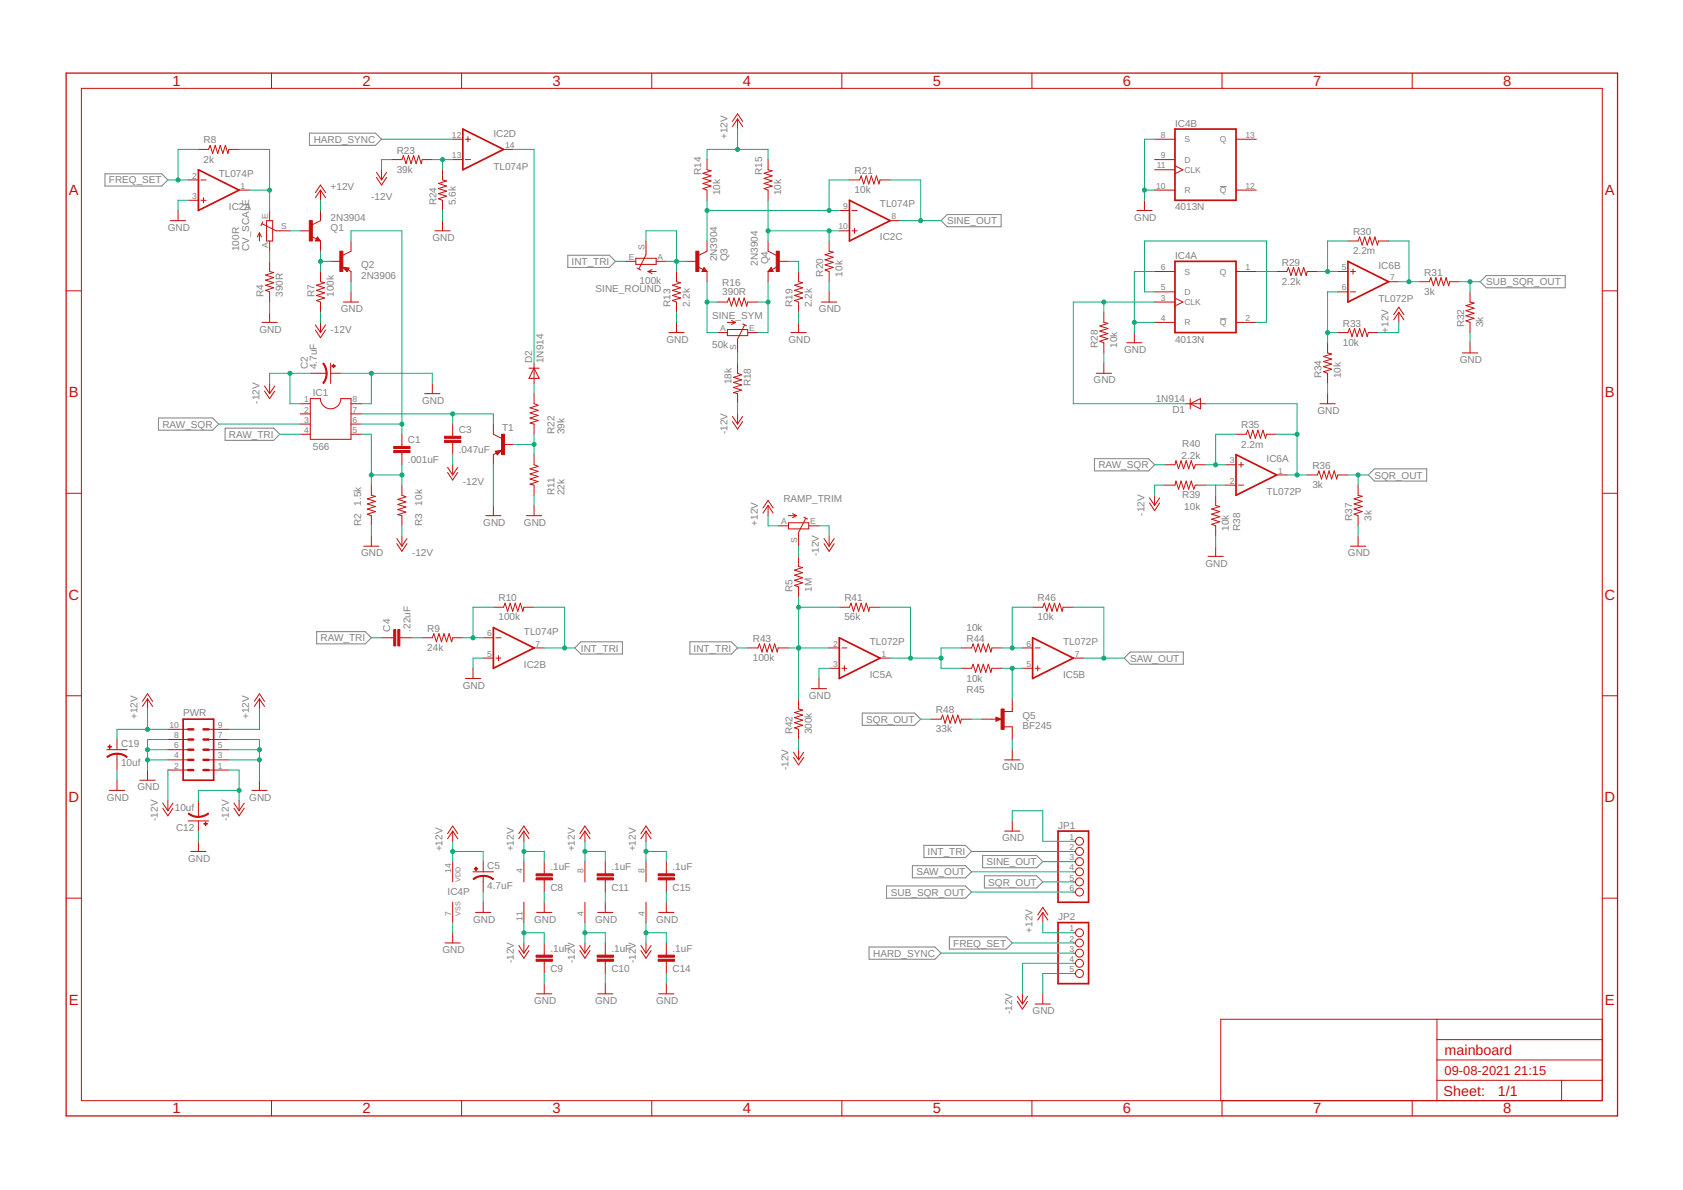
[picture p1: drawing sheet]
<svg xmlns="http://www.w3.org/2000/svg" width="420mm" height="297mm" viewBox="0 0 420 297" stroke-linecap="round" stroke-linejoin="round" font-family="sans-serif">
<g fill="none" stroke="#808080" stroke-width=".25">
<path d="M77.3 33.2h16.4l1.5 1.6-1.5 1.5h-16.4zM26.2 43.4h14.2l1.5 1.5-1.5 1.5h-14.2zM234.9 55.1l1.6-1.5h13.4v3h-13.4zM304.6 46.6h1.6M141.8 63.7h10.3l1.5 1.5-1.5 1.6h-10.3zM304.6 79.6h1.6M371.1 68.8h19.7v3h-19.7l-1.6-1.5zM39.6 104.3h13.5l1.5 1.6-1.5 1.5h-13.5zM56.2 106.9h12.1l1.5 1.5-1.5 1.5h-12.1zM273.2 114.5h13.5l1.5 1.5-1.5 1.5h-13.5zM341.6 118.6l1.5-1.6h13.1v3.1h-13.1zM79.1 157.7h12.1l1.5 1.5-1.5 1.5h-12.1z"/>
<path d="M145 160.2h10.4v3.1h-10.4l-1.5-1.6zM172.2 160.2h10.4l1.5 1.5-1.5 1.6h-10.4zM215.3 178h13l1.5 1.5-1.5 1.5h-13zM280.6 164.3l1.6-1.5h13.2v3h-13.2zM227.8 216.1h13.2l1.5 1.5-1.5 1.5h-13.2zM230.7 211h10.3l1.5 1.5-1.5 1.6h-10.3zM245.3 213.6h13.5l1.5 1.5-1.5 1.5h-13.5zM245.7 218.6h13.1l1.5 1.5-1.5 1.6h-13.1zM217 236.4h16.4l1.5 1.5-1.5 1.5h-16.4zM221.3 221.1h19.7l1.5 1.6-1.5 1.5h-19.7zM237 233.8h14.2l1.5 1.6-1.5 1.5h-14.2z"/>
</g>
<g fill="none" stroke="#c90d0c" stroke-width=".25">
<path d="M67.8 18.2v3.9M115.2 18.2v3.9M162.7 18.2v3.9M210.2 18.2v3.9M257.6 18.2v3.9M305.1 18.2v3.9M352.6 18.2v3.9M20.3 22.1h379.7v252.6h-379.7zM49.5 37.3h2.6l.4-1 .6 2 .6-2 .7 2 .6-2 .6 2 .7-2 .6 2 .2-1h2.6M97.8 39.8h2.5l.4-1 .6 2.1 .7-2.1 .6 2.1 .7-2.1 .6 2.1 .6-2.1 .7 2.1 .2-1.1h2.5M113 34.8h2.5M113 39.8h2.5"/>
<path d="M116.2 34.8h1.3M116.2 39.8h1.3M116.8 34.1v1.3M125.7 37.3h2.5M176.5 39.8v2.6l1 .2-2 .7 2 .6-2 .6 2 .7-2 .6 2 .6-2 .7 1 .4v2.5M182.9 30.3l1.2-1.9 1.3 1.9M184.1 29.7v2.5M184.1 29.7l1.3 1.9M184.1 29.7l-1.2 1.9M191.7 39.8v2.6l1.1 .2-2.1 .7 2.1 .6-2.1 .6 2.1 .7-2.1 .6 2.1 .6-2.1 .7 1 .4v2.5M288.2 34.8h5.1M288.2 39.8h5.1"/>
<path d="M308.6 34.8h5M42.5 55.1h3.9M44.4 52.5v2.6M47 50h2.5M47 44.9h2.5M50.2 50h1.2M50.2 44.9h1.2M50.8 49.4v1.2M59.7 47.5h2.5M64.8 58.1v2.1M64.8 58.1l-.5 1M64.8 58.1l.5 1"/>
<path d="M65.4 55.9l3.6 1.7h3.4M65.6 55.4l-.4 .9M66.5 55.1h1.6v5.1h-1.6zM67.3 52.5v2.6M74.9 57.6h2.6M77.8 59l1.2 .6M78.7 48.1l1.3-1.9 1.3 1.9M79.2 59.1l.8 1.1h-1.3zM79.2 59.6l.2 .3h-.4l.2-.5 .6 .6h-.8M80 52.5v2.6l-2 1M80 47.5v2.5M80 47.5l1.3 1.9"/>
<path d="M80 47.5l-1.3 1.9M94 43l1.2 1.9M94 44.3l1.2 1.9 1.3-1.9M95.2 42.4v2.5M96.5 43l-1.3 1.9M108.6 57.6h3.8M110.5 42.4v2.5l1 .3-2 .6 2 .6-2 .7 2 .6-2 .6 2 .7-2 .6 1 .4v2.5M110.5 55.1v2.5M209.5 57.6h2.6M209.5 52.5h2.6M212.1 44.9h2.5l.4-1 .6 2 .7-2 .6 2 .6-2 .7 2 .6-2 .6 2 .3-1h2.5M212.7 57.6h1.3"/>
<path d="M212.7 52.5h1.3M213.3 57v1.3M222.2 55.1h2.6M283.8 52.5h3.8M285.7 50v2.5M288.2 47.5h5.1M288.2 42.4h5.1M293.3 41.4l2 1-2 1M308.6 47.5h5M16.5 72.6h3.8M67.3 60.2v2.5M67.3 65.2v2.6l1 .2-2 .7 2 .6-2 .6 2 .7-2 .6 2 .6-2 .7 1 .4v2.5"/>
<path d="M67.3 77.9v2.6M80 60.2v2.5M80 67.8v2.5l1 .3-2 .6 2 .6-2 .7 2 .6-2 .6 2 .7-2 .6 1 .4v2.5M82.5 65.2h2.6M85.6 66.7l1.6 .2-.5 .9zM85.7 75.4h3.8M86.9 67.4l.7 .4v2.5M87 67l-.4 .6-.7-.7 1 .1-.3 .4-.4-.3h.4M87.6 60.2v2.5l-2 1M87.6 72.9v2.5M156.2 65.2h2.5M158.7 64.5h5.1v1.5h-5.1z"/>
<path d="M159 66.9l1 .5M161.3 60.2v3.4l-1.8 3.5M161.8 67.8h2M161.8 67.8l1 .5M162.8 67.3l-1 .5M163.8 65.2h2.5M168.9 67.8v2.5l1 .3-2 .6 2 .6-2 .7 2 .6-2 .6 2 .7-2 .6 1 .4v2.5M171.4 65.2h2.6M174.3 66.7l1.2 .6M175.7 66.8l.8 1h-1.3zM175.7 67.3l.2 .2h-.4l.2-.5 .6 .6h-.8M176.5 60.2v2.5l-2 1"/>
<path d="M176.5 67.8v2.5M179 75.4h2.6l.4-1 .6 2 .6-2 .7 2 .6-2 .6 2 .7-2 .6 2 .3-1h2.5M182.6 80l1 .5M191.7 60.2v2.5l2.1 1M191.7 67.8v2.5M192.5 66.8l.5 1h-1.3zM192.5 67.3l-.1 .2h.4l-.3-.5-.5 .6h.8M194 66.7l-1.3 .6M194.3 65.2h2.5M199.4 67.8v2.5l1 .3-2 .6 2 .6-2 .7 2 .6-2 .6 2 .7-2 .6 1 .4v2.5M205.1 75.4h3.8M207 60.2v2.5l1 .2-2 .7 2 .6-2 .7 2 .6-2 .6 2 .7-2 .6 1 .4v2.5"/>
<path d="M207 72.9v2.5M275.6 77.9v2.6l1 .2-2 .7 2 .6-2 .6 2 .7-2 .6 2 .6-2 .7 1 .4v2.5M288.2 75.4h5.1M288.2 67.8h5.1M288.2 72.9h5.1M293.3 74.4l2 1-2 1M308.6 67.8h5M318.7 67.8h2.6l.3-1 .7 2 .6-2 .7 2 .6-2 .6 2 .7-2 .6 2 .2-1h2.6M334 67.8h2.5M334 72.9h2.5M336.5 60.2h2.5l.4-1.1 .7 2.1 .6-2.1 .6 2.1 .7-2.1 .6 2.1 .6-2.1 .7 2.1 .2-1h2.6M337.1 67.8h1.3"/>
<path d="M337.1 72.9h1.3M337.8 67.1v1.3M346.7 70.3h2.5M347.9 78.6l1.3-1.9 1.3 1.9M349.2 77.9l1.3 1.9M349.2 77.9l-1.3 1.9M349.2 77.9v2.6M354.3 70.3h2.5l.4-1 .6 2 .7-2 .6 2 .6-2 .7 2 .6-2 .7 2 .2-1h2.5M367 72.9v2.5l1 .2-2 .7 2 .6-2 .7 2 .6-2 .6 2 .7-2 .6 1 .4v2.5M400 72.6h3.8M65.4 80.5h3.8M66 96.4l1.3 1.9"/>
<path d="M66 97.6l1.3 1.9 1.3-1.9M67.3 95.7v2.6M68.6 96.4l-1.3 1.9M77.5 99.5h2.5a2.54 2.54 0 0 0 2.5 2.5 2.54 2.54 0 0 0 2.6-2.5h2.5v10.2h-10.1zM77.5 93.2h4M78.7 81.1l1.3 1.9M78.7 82.4l1.3 1.9 1.3-1.9M80 80.5v2.5M81.3 81.1l-1.3 1.9M82.5 90.6v5.1M82.5 93.2h2.6M106 98.3h3.8"/>
<path d="M107.9 95.7v2.6M132.1 91.9h2.5M133.3 90.6v5.1M133.3 98.3v2.5l1 .4-2 .6 2 .6-2 .7 2 .6-2 .6 2 .7-2 .6 1 .3v2.5M133.3 91.9l1.3 2.5h-2.5zM167 83h3.8M168.9 80.5v2.5M179 83h2.6M181.6 80.5h2M181.6 82.3h5.1v1.5h-5.1zM183.6 80.5l-1 .5M184.1 90.6v2.6l1 .4-2 .6 2 .6-2 .7 2 .6-2 .6 2 .7-2 .6 1 .3v2.5"/>
<path d="M185.4 80.9l1 .4M185.9 81.1l-1.8 3.6v3.4M186.7 83h2.5M197.5 83h3.8M199.4 80.5v2.5M273.7 93.2h3.8M275.6 90.6v2.6M281.3 85.6h3.8M283.2 83v2.6M288.2 80.5h5.1M297.1 99.5v2.5M308.6 80.5h5"/>
<path d="M331.4 85.6v2.5l1 .2-2 .7 2 .6-2 .7 2 .6-2 .6 2 .7-2 .6 1 .4v2.5M331.4 98.3v2.5M334 83h2.5l.4-1 .6 2 .7-2 .6 2 .6-2 .7 2 .6-2 .6 2 .3-1h2.5M365.1 88.1h3.8M367 85.6v2.5M74.9 100.8h2.6M74.9 103.3h2.6M74.9 105.9h2.6M74.9 108.4h2.6M87.6 100.8h2.6M87.6 103.3h2.6M87.6 105.9h2.6"/>
<path d="M87.6 108.4h2.6M100.3 108.4v3M100.3 113v3M111.7 116.6l1.3 2M111.7 117.9l1.3 1.9 1.3-1.9M113 105.9v3M113 110.4v3.1M113 116v2.6M114.3 116.6l-1.3 2M123.2 105.9v2.5l2 1M123.6 112.6l1.6-.2-1.1 1.1zM123.8 112.7l.4 .6 .7-.7-1 .1 .3 .4 .4-.3h-.4"/>
<path d="M123.9 113.1l-.7 .4v2.5M125.7 110.9h2.5M133.3 113.5v2.5l1 .4-2 .6 2 .7-2 .6 2 .6-2 .7 2 .6-2 .6 1 .3v2.5M182.9 103.9l1.2 2M182.9 105.2l1.2 1.9 1.3-1.9M184.1 103.3v2.6M185.4 103.9l-1.3 2M290.8 116h2.5l.3-1 .6 2 .7-2 .6 2 .6-2 .7 2 .6-2 .6 2 .4-1h2.5M295.9 100.8h5M297.1 100.8l2.6-1.3v2.5zM306 116h2.6M308.6 108.4h2.5l.4-1 .6 2 .7-2 .6 2 .6-2 .7 2 .6-2 .6 2 .3-1h2.5"/>
<path d="M309.2 116h1.3M309.8 115.4v1.2M318.7 118.6h2.6M326.3 118.6h2.6l.4-1.1 .6 2.1 .6-2.1 .7 2.1 .6-2.1 .6 2.1 .7-2.1 .6 2.1 .3-1h2.5M329.5 100.8h3.8M16.5 123.1h3.8M90.8 136.3h3.8M92.7 121.1v2.5l1 .3-2 .6 2 .7-2 .6 2 .6-2 .7 2 .6-2 .6 1 .4v2.6M92.7 133.8v2.5M99.1 134.4l1.2 1.9M99.1 135.7l1.2 1.9 1.3-1.9M100.3 121.1v2.5l1 .4-2 .7 2 .6-2 .6 2 .7-2 .6 2 .6-2 .7 1 .2v2.6"/>
<path d="M100.3 133.8v2.5M101.6 134.4l-1.3 1.9M121.3 128.7h3.8M123.2 126.2v2.5M131.4 128.7h3.8M133.3 126.2v2.5M190.5 126.8l1.2-1.9 1.3 1.9M191.7 126.2v2.5M191.7 126.2l1.3 1.9M191.7 126.2l-1.2 1.9M194.3 131.3h2.5M196.8 130.5h5.1v1.5h-5.1z"/>
<path d="M196.8 128.7h2.1M197.8 128.2l1.1 .5M198.9 128.7l-1.1 .5M199.4 138.9v2.5l1 .3-2 .6 2 .6-2 .7 2 .6-2 .6 2 .7-2 .6 1 .4v2.5M200.7 129.1l.9 .5M201.1 129.4l-1.7 3.5v3.4M201.9 131.3h2.5M205.7 134.4l1.3 1.9M205.7 135.7l1.3 1.9 1.3-1.9M207 133.8v2.5M208.3 134.4l-1.3 1.9M287 124.3l1.2 1.9"/>
<path d="M287 125.5l1.2 1.9 1.3-1.9M288.2 123.6v2.6M289.5 124.3l-1.3 1.9M290.8 121.1h2.5l.3-1 .6 2 .7-2 .6 2 .6-2 .7 2 .6-2 .6 2 .4-1h2.5M301.6 138.9h3.8M303.5 123.6v2.6l1 .2-2 .7 2 .6-2 .6 2 .7-2 .6 2 .6-2 .7 1 .4v2.5M303.5 136.3v2.6M306 121.1h2.6M309.2 121.1h1.3M337.1 136.3h3.9M339 121.1v2.5l1.1 .3-2.1 .6 2.1 .7-2.1 .6 2.1 .6-2.1 .7 2.1 .6-2.1 .6 1 .4v2.6M339 133.8v2.5"/>
<path d="M400 123.1h3.8M95.2 159.2h3.1M99.8 159.2h3.1M105.4 159.2h2.5l.4-1 .6 2 .7-2 .6 2 .6-2 .7 2 .6-2 .7 2 .2-1h2.5M120.6 159.2h2.6M123.2 151.6h2.5l.4-1 .6 2 .7-2 .6 2 .6-2 .7 2 .6-2 .6 2 .3-1h2.5M123.8 159.2h1.3M209.5 151.6h2.6l.3-1 .7 2 .6-2 .7 2 .6-2 .6 2 .7-2 .6 2 .2-1h2.6M257.8 151.6h2.5l.4-1 .6 2 .7-2 .6 2 .6-2 .7 2 .6-2 .7 2 .2-1h2.5M16.5 173.7h3.8M35.6 175.1l1.2-1.9 1.3 1.9M36.8 174.4l1.3 1.9"/>
<path d="M36.8 174.4l-1.2 1.9M36.8 174.4v2.6M63.5 175.1l1.3-1.9 1.2 1.9M64.8 174.4v2.6M64.8 174.4l1.2 1.9M64.8 174.4l-1.3 1.9M116.2 169.4h3.8M118.1 166.8v2.6M120.6 164.3h2.6M123.8 164.3h1.3M124.4 163.6v1.3M133.3 161.7h2.6"/>
<path d="M186.7 161.7h2.5l.4-1 .6 2.1 .7-2.1 .6 2.1 .6-2.1 .7 2.1 .6-2.1 .6 2.1 .3-1.1h2.5M199.4 174.4v2.6l1 .2-2 .7 2 .6-2 .6 2 .7-2 .6 2 .6-2 .7 1 .4v2.5M202.5 171.9h3.9M204.4 169.4v2.5M207 161.7h2.5M207 166.8h2.5M210.2 161.7h1.2M210.2 166.8h1.2M210.8 166.2v1.2M219.7 164.3h2.5M232.4 179.5h2.5l.4-1 .6 2 .7-2 .6 2 .6-2 .7 2 .6-2 .7 2 .2-1h2.5M240 161.7h2.5l.4-1 .7 2.1 .6-2.1 .6 2.1 .7-2.1 .6 2.1 .6-2.1 .7 2.1 .2-1.1h2.6"/>
<path d="M240 166.8h2.5l.4-1 .7 2 .6-2 .6 2 .7-2 .6 2 .6-2 .7 2 .2-1h2.6M245.1 179.5h4.8M248.6 179l1.3 .5-1.3 .5zM252.7 174.4v3.2h-2M255.2 161.7h2.6M255.2 166.8h2.6M258.4 161.7h1.3M258.4 166.8h1.3M259.1 166.2v1.2M267.9 164.3h2.6M400 173.7h3.8M26.7 187.1h5"/>
<path d="M27.3 197.3h3.8M29.2 184.6v2.5M29.2 188.2v4M29.2 194.8v2.5M34.9 194.8h3.8M36.8 192.2v2.6M41.9 189.7h5.1M41.9 192.2h5.1M41.9 187.1h5.1M41.9 184.6h5.1M41.9 182.1h5.1M41.9 199.8v2.6"/>
<path d="M49.5 199.8v4.1M52.1 189.7h5M52.1 192.2h5M52.1 187.1h5M52.1 184.6h5M52.1 182.1h5M59.7 199.8v2.6M62.9 197.3h3.8M64.8 194.8v2.5M198.1 187.8l1.3 1.9M198.1 189l1.3 1.9 1.2-1.9M199.4 187.1v2.6"/>
<path d="M200.6 187.8l-1.2 1.9M250.7 181.4h2v3.2M250.8 189.7h3.8M252.7 187.1v2.6M40.6 200.5l1.3 1.9M40.6 201.7l1.3 1.9 1.3-1.9M43.2 200.5l-1.3 1.9M47 204.9h5.1M47.6 212.5h3.8M49.5 204.9v2.6M49.5 210v2.5M58.4 200.5l1.3 1.9"/>
<path d="M58.4 201.7l1.3 1.9 1.3-1.9M61 200.5l-1.3 1.9M111.7 208.1l1.3-1.9 1.3 1.9M113 207.5v2.5M113 215.1v5M113 207.5l1.3 1.9M113 207.5l-1.3 1.9M118.1 217.6h5.1M120.6 215.1v2.5M120.6 218.6v4.1M129.5 208.1l1.3-1.9 1.3 1.9M130.8 207.5v2.5"/>
<path d="M130.8 215.1v5M130.8 207.5l1.3 1.9M130.8 207.5l-1.3 1.9M135.9 215.1v3M135.9 219.6v3.1M144.8 208.1l1.2-1.9 1.3 1.9M146 207.5v2.5M146 215.1v5M146 207.5l1.3 1.9M146 207.5l-1.2 1.9M151.1 215.1v3M151.1 219.6v3.1"/>
<path d="M160 208.1l1.3-1.9 1.2 1.9M161.3 207.5v2.5M161.3 215.1v5M161.3 207.5l1.2 1.9M161.3 207.5l-1.3 1.9M166.3 215.1v3M166.3 219.6v3.1M250.8 207.5h3.8M252.7 204.9v2.6M267.9 217.6h.6M267.9 210h.6M267.9 212.5h.6"/>
<path d="M267.9 215.1h.6M16.5 224.2h3.8M111.1 235.4h3.8M113 225.2v5.1M113 232.8v2.6M118.7 227.8h3.8M120.6 225.2v2.6M129.5 236l1.3 1.9M129.5 237.3l1.3 1.9 1.3-1.9M130.8 225.2v5.1M130.8 235.4v2.5M132.1 236l-1.3 1.9"/>
<path d="M134 227.8h3.8M135.9 225.2v2.6M135.9 235.4v3M135.9 239.9v3.1M144.8 236l1.2 1.9M144.8 237.3l1.2 1.9 1.3-1.9M146 225.2v5.1M146 235.4v2.5M147.3 236l-1.3 1.9M149.2 227.8h3.8M151.1 225.2v2.6M151.1 235.4v3"/>
<path d="M151.1 239.9v3.1M160 236l1.3 1.9M160 237.3l1.3 1.9 1.2-1.9M161.3 225.2v5.1M161.3 235.4v2.5M162.5 236l-1.2 1.9M164.4 227.8h3.9M166.3 225.2v2.6M166.3 235.4v3M166.3 239.9v3.1M259.1 228.4l1.2-1.9 1.3 1.9M260.3 227.8v2.5"/>
<path d="M260.3 227.8l1.3 1.9M260.3 227.8l-1.2 1.9M267.9 235.4h.6M267.9 220.1h.6M267.9 222.7h.6M267.9 232.8h.6M267.9 237.9h.6M400 224.2h3.8M134 248.1h3.8M135.9 245.5v2.6M149.2 248.1h3.8M151.1 245.5v2.6"/>
<path d="M164.4 248.1h3.9M166.3 245.5v2.6M254 248.7l1.2 1.9M254 250l1.2 1.9 1.3-1.9M255.2 248.1v2.5M256.5 248.7l-1.3 1.9M258.4 250.6h3.8M260.3 248.1v2.5M267.9 240.5h.6M267.9 243h.6M358.7 254.4v20.3M358.7 259.5h41.3"/>
<path d="M400 254.4h-95.2v20.3M67.8 274.7v3.9M115.2 274.7v3.9M162.7 274.7v3.9M210.2 274.7v3.9M257.6 274.7v3.9M305.1 274.7v3.9M352.6 274.7v3.9M358.7 269.7h41.3M358.7 264.6h41.3M389.8 269.7v5"/>
<circle cx="269.5" cy="217.6" r=".99"/>
<circle cx="269.5" cy="210" r=".99"/>
<circle cx="269.5" cy="212.5" r=".99"/>
<circle cx="269.5" cy="215.1" r=".99"/>
<circle cx="269.5" cy="220.1" r=".99"/>
<circle cx="269.5" cy="232.8" r=".99"/>
<circle cx="269.5" cy="237.9" r=".99"/>
<circle cx="269.5" cy="222.7" r=".99"/>
<circle cx="269.5" cy="235.4" r=".99"/>
<circle cx="269.5" cy="240.5" r=".99"/>
<circle cx="269.5" cy="243" r=".99"/>
</g>
<path d="M16.5 18.2h387.3v260.4h-387.3zM249.4 179.5l-.6 .3v-.5l.7 .2" fill="none" stroke="#c90d0c" stroke-width=".32"/>
<g fill="#c90d0c" stroke="#c90d0c" stroke-width=".25">
<path d="M81.4 93.2h.3l-.1 .8-.8 1.7-.2-.1 .7-1.4z" fill-rule="evenodd"/>
<path d="M80.6 90.8l.2-.2 .4 .7 .5 1.9h-.3l-.3-1.5z" fill-rule="evenodd"/>
<path d="M120.6 218.5l1.4 .2 1.2 .7-.2 .2-1.3-.7-1.1-.2z" fill-rule="evenodd"/>
<path d="M118.1 219.4l1.2-.7 1.3-.2v.3l-1 .1-1.3 .7z" fill-rule="evenodd"/>
<path d="M47.1 202.9l1.4 .7 1 .2v.2l-1.9-.4-.6-.4z" fill-rule="evenodd"/>
<path d="M49.5 203.8l1.5-.3 .9-.6 .2 .3-1.2 .6-1.4 .2z" fill-rule="evenodd"/>
<path d="M29.2 188l1.4 .2 1.2 .7-.2 .2-.9-.5-1.5-.3z" fill-rule="evenodd"/>
<path d="M26.7 188.9l1.2-.7 1.3-.2v.3l-1 .1-1.4 .7z" fill-rule="evenodd"/>
</g>
<g fill="#c90d0c" stroke="#c90d0c" stroke-width=".25">
<path d="M83.2 90.9h.1v.9h-.1z"/>
<path d="M82.8 91.3h.9v.1h-.9z"/>
<path d="M111 109.9h4v.5h-4z"/>
<path d="M111 108.9h4v.5h-4z"/>
<path d="M98.3 112.5h4.1v.5h-4.1z"/>
<path d="M98.3 111.4h4.1v.6h-4.1z"/>
<path d="M77.2 55.1h.8v5.1h-.8z"/>
<path d="M84.8 62.7h.8v5.1h-.8z"/>
<path d="M99.3 157.2h.5v4h-.5z"/>
<path d="M98.3 157.2h.5v4h-.5z"/>
<path d="M173.7 62.7h.8v5.1h-.8z"/>
<path d="M193.8 62.7h.7v5.1h-.7z"/>
<path d="M133.8 218.1h4.1v.5h-4.1z"/>
<path d="M133.8 219.1h4.1v.5h-4.1z"/>
<path d="M133.8 238.4h4.1v.5h-4.1z"/>
<path d="M133.8 239.4h4.1v.5h-4.1z"/>
<path d="M164.3 238.4h4.1v.5h-4.1z"/>
<path d="M164.3 239.4h4.1v.5h-4.1z"/>
<path d="M164.3 218.1h4.1v.5h-4.1z"/>
<path d="M164.3 219.1h4.1v.5h-4.1z"/>
<path d="M118.4 216.8h.9v.1h-.9z"/>
<path d="M118.8 216.4h.1v.9h-.1z"/>
<path d="M249.9 177h.8v5.1h-.8z"/>
<path d="M125.2 108.4h.8v5.1h-.8z"/>
<path d="M149.1 238.4h4v.5h-4z"/>
<path d="M149.1 239.4h4v.5h-4z"/>
<path d="M149.1 218.1h4v.5h-4z"/>
<path d="M149.1 219.1h4v.5h-4z"/>
<path d="M50.9 205.6h.9v.1h-.9z"/>
<path d="M51.3 205.2h.1v.9h-.1z"/>
<path d="M26.9 186.3h.9v.2h-.9z"/>
<path d="M27.3 185.9h.2v.9h-.2z"/>
</g>
<g fill="none" stroke="#c90d0c" stroke-width=".42">
<path d="M115.5 32.2l10.2 5.1-10.2 5.1zM293.3 32.2h15.3v17.8h-15.3zM49.5 42.4l10.2 5.1-10.2 5zM212.1 50l10.1 5.1-10.1 5.1zM293.3 65.2h15.3v17.8h-15.3zM336.5 65.2l10.2 5.1-10.2 5.1zM308.6 113.5l10.1 5.1-10.1 5zM123.2 156.7l10.1 5-10.1 5.1zM209.5 159.2l10.2 5.1-10.2 5.1zM257.8 159.2l10.1 5.1-10.1 5.1zM45.7 179.5h7.6v15.3h-7.6zM264.1 207.5h7.7v17.7h-7.7z"/>
<path d="M264.1 230.3h7.7v15.2h-7.7z"/>
</g>
<path d="M47 182.1h1.3M47 184.6h1.3M47 187.1h1.3M47 189.7h1.3M47 192.2h1.3M50.8 182.1h1.3M50.8 184.6h1.3M50.8 187.1h1.3M50.8 189.7h1.3M50.8 192.2h1.3" fill="none" stroke="#c90d0c" stroke-width=".61"/>
<g fill="none" stroke="#0dab76" stroke-width=".25">
<path d="M49.5 37.3h-5.1v7.6M59.7 37.3h7.6v15.2M95.2 34.8h17.8M97.8 39.8h-2.6v2.6M107.9 39.8h5.1M110.5 39.8v2.6M128.2 37.3h5.1v53.3M176.5 39.8v-2.5h15.2v2.5M184.1 32.2v5.1M288.2 34.8h-2.5v15.2M41.9 44.9h5.1M47 50h-2.6v2.5"/>
<path d="M62.2 47.5h5.1M72.4 57.6h2.5M80 50v2.5M110.5 52.5v2.6M176.5 50v10.2M176.5 52.5h33M191.7 57.6h17.8M191.7 50v10.2M207 57.6v2.6M212.1 44.9h-5.1v7.6M222.2 44.9h7.6v10.2M224.8 55.1h10.1"/>
<path d="M285.7 47.5h2.5M67.3 62.7v2.5M67.3 75.4v2.5M80 62.7v5.1M80 77.9v2.6M80 65.2h2.5M87.6 60.2v-2.6h12.7v50.8M87.6 70.3v2.6M153.6 65.2h2.6M161.3 60.2v-2.6h7.6v10.2M166.3 65.2h5.1M168.9 77.9v2.6"/>
<path d="M176.5 70.3v12.7h2.5M176.5 75.4h2.5M189.2 75.4h2.5M191.7 70.3v12.7h-2.5M196.8 65.2h2.6v2.6M199.4 77.9v2.6M207 70.3v2.6M275.6 75.4v2.5M288.2 75.4h-20.3v25.4h28M288.2 72.9h-2.5v-12.7h30.5v20.3h-2.6M288.2 67.8h-5v15.2M313.6 67.8h5.1"/>
<path d="M328.9 67.8h5.1M334 72.9h-2.6v12.7M336.5 60.2h-5.1v7.6M346.7 60.2h5v10.1M349.2 70.3h5.1M364.4 70.3h5.1M367 70.3v2.6M72.4 93.2v7.6h2.5M77.5 93.2h-10.2v2.5M85.1 93.2h22.8v2.5M92.7 93.2v7.6h-2.5M133.3 95.7v2.6"/>
<path d="M184.1 88.1v2.5M275.6 88.1v2.5M283.2 80.5h5M331.4 95.7v2.6M331.4 83h2.6M349.2 80.5v2.5h-5.1M367 83v2.6M54.6 105.9h20.3M69.8 108.4h5.1M90.2 108.4h2.5v12.7M90.2 103.3h33v2.6M90.2 105.9h10.1"/>
<path d="M92.7 118.6h7.6M100.3 116v5.1M113 103.3v2.6M113 113.5v2.5M123.2 116v10.2M128.2 110.9h5.1M133.3 108.4v5.1M184.1 100.8v2.5M288.2 116h2.6M300.9 100.8h22.9v17.8M300.9 116h5.1M308.6 108.4h-5.1v7.6"/>
<path d="M318.7 108.4h5.1M321.3 118.6h5M336.5 118.6h5.1M339 118.6v2.5M92.7 131.3v2.5M100.3 131.3v2.5M133.3 123.6v2.6M191.7 128.7v2.6h2.6M199.4 136.3v2.6M204.4 131.3h2.6v2.5M290.8 121.1h-2.6v2.5M300.9 121.1h5.1"/>
<path d="M303.5 121.1v2.5M303.5 133.8v2.5M339 131.3v2.5M92.7 159.2h2.5M102.9 159.2h2.5M115.5 159.2h5.1M123.2 151.6h-5.1v7.6M133.3 151.6h7.6v10.1M199.4 149v25.4M199.4 151.6h10.1M219.7 151.6h7.6v12.7M257.8 151.6h-5.1v10.1"/>
<path d="M267.9 151.6h7.7v12.7M36.8 177v5.1M64.8 177v5.1h-7.7M120.6 164.3h-2.5v2.5M135.9 161.7h7.6M184.1 161.7h2.6M196.8 161.7h10.2M207 166.8h-2.6v2.6M222.2 164.3h12.7M229.8 179.5h2.6M240 161.7h-5.1v5.1h5.1M242.5 179.5h2.6"/>
<path d="M250.2 166.8h5M250.2 161.7h5M252.7 166.8v7.6M270.5 164.3h10.1M29.2 192.2v2.6M36.8 187.1h5.1M36.8 189.7h5.1M41.9 184.6h-5.1v7.6M41.9 182.1h-12.7v2.5M41.9 192.2v7.6M57.1 184.6h7.7v10.2M57.1 187.1h7.7"/>
<path d="M57.1 189.7h7.7M57.1 192.2h2.6v7.6M59.7 197.3h-10.2v2.5M199.4 184.6v2.5M252.7 184.6v2.5M49.5 207.5v2.5M113 210v5.1M113 212.5h7.6v2.6M130.8 212.5h5.1v2.6M130.8 210v5.1M146 212.5h5.1v2.6M146 210v5.1"/>
<path d="M161.3 212.5h5v2.6M161.3 210v5.1M242.5 212.5h25.4M242.5 217.6h25.4M252.7 204.9v-2.5h7.6v7.6h7.6M260.3 215.1h7.6M113 230.3v2.5M120.6 222.7v2.5M130.8 232.8h5.1v2.6M130.8 230.3v5.1M135.9 222.7v2.5M146 232.8h5.1v2.6"/>
<path d="M146 230.3v5.1M151.1 222.7v2.5M161.3 232.8h5v2.6M161.3 230.3v5.1M166.3 222.7v2.5M234.9 237.9h33M242.5 222.7h25.4M252.7 235.4h15.2M260.3 230.3v2.5h7.6M260.3 220.1h7.6M135.9 243v2.5M151.1 243v2.5"/>
<path d="M166.3 243v2.5M267.9 243h-7.6v5.1M267.9 240.5h-12.7v7.6"/>
</g>
<g fill="#0dab76" stroke="#0dab76" stroke-width=".25">
<circle cx="92.7" cy="93.2" r=".51"/>
<circle cx="283.2" cy="80.5" r=".51"/>
<circle cx="285.7" cy="47.5" r=".51"/>
<circle cx="64.8" cy="187.1" r=".51"/>
<circle cx="64.8" cy="189.7" r=".51"/>
<circle cx="36.8" cy="189.7" r=".51"/>
<circle cx="36.8" cy="187.1" r=".51"/>
<circle cx="72.4" cy="93.2" r=".51"/>
<circle cx="161.3" cy="232.8" r=".51"/>
<circle cx="130.8" cy="232.8" r=".51"/>
<circle cx="146" cy="232.8" r=".51"/>
<circle cx="59.7" cy="197.3" r=".51"/>
<circle cx="113" cy="103.3" r=".51"/>
<circle cx="100.3" cy="118.6" r=".51"/>
<circle cx="92.7" cy="118.6" r=".51"/>
<circle cx="100.3" cy="105.9" r=".51"/>
<circle cx="184.1" cy="37.3" r=".51"/>
<circle cx="161.3" cy="212.5" r=".51"/>
<circle cx="130.8" cy="212.5" r=".51"/>
<circle cx="113" cy="212.5" r=".51"/>
<circle cx="146" cy="212.5" r=".51"/>
<circle cx="36.8" cy="182.1" r=".51"/>
<circle cx="80" cy="65.2" r=".51"/>
<circle cx="67.3" cy="47.5" r=".51"/>
<circle cx="118.1" cy="159.2" r=".51"/>
<circle cx="191.7" cy="57.6" r=".51"/>
<circle cx="207" cy="57.6" r=".51"/>
<circle cx="168.9" cy="65.2" r=".51"/>
<circle cx="176.5" cy="52.5" r=".51"/>
<circle cx="207" cy="52.5" r=".51"/>
<circle cx="176.5" cy="75.4" r=".51"/>
<circle cx="191.7" cy="75.4" r=".51"/>
<circle cx="229.8" cy="55.1" r=".51"/>
<circle cx="140.9" cy="161.7" r=".51"/>
<circle cx="275.6" cy="75.4" r=".51"/>
<circle cx="331.4" cy="67.8" r=".51"/>
<circle cx="331.4" cy="83" r=".51"/>
<circle cx="351.7" cy="70.3" r=".51"/>
<circle cx="323.8" cy="118.6" r=".51"/>
<circle cx="323.8" cy="108.4" r=".51"/>
<circle cx="303.5" cy="116" r=".51"/>
<circle cx="199.4" cy="151.6" r=".51"/>
<circle cx="199.4" cy="161.7" r=".51"/>
<circle cx="234.9" cy="164.3" r=".51"/>
<circle cx="227.3" cy="164.3" r=".51"/>
<circle cx="252.7" cy="166.8" r=".51"/>
<circle cx="275.6" cy="164.3" r=".51"/>
<circle cx="252.7" cy="161.7" r=".51"/>
<circle cx="339" cy="118.6" r=".51"/>
<circle cx="367" cy="70.3" r=".51"/>
<circle cx="44.4" cy="44.9" r=".51"/>
<circle cx="133.3" cy="110.9" r=".51"/>
<circle cx="110.5" cy="39.8" r=".51"/>
</g>
<g font-size="3.7" fill="#c90d0c">
<text x="43" y="21.4">1</text>
<text x="90.5" y="21.4">2</text>
<text x="138" y="21.4">3</text>
<text x="185.4" y="21.4">4</text>
<text x="232.9" y="21.4">5</text>
<text x="280.3" y="21.4">6</text>
<text x="327.8" y="21.4">7</text>
<text x="375.3" y="21.4">8</text>
<text x="17.2" y="48.6">A</text>
<text x="400.7" y="48.6">A</text>
<text x="17.2" y="99.2">B</text>
<text x="400.7" y="99.2">B</text>
<text x="17.1" y="149.7">C</text>
<text x="400.6" y="149.7">C</text>
<text x="17.1" y="200.2">D</text>
<text x="400.6" y="200.2">D</text>
<text x="17.2" y="250.8">E</text>
<text x="400.7" y="250.8">E</text>
<text x="43" y="277.9">1</text>
<text x="90.5" y="277.9">2</text>
<text x="138" y="277.9">3</text>
<text x="185.4" y="277.9">4</text>
<text x="232.9" y="277.9">5</text>
<text x="280.3" y="277.9">6</text>
<text x="327.8" y="277.9">7</text>
<text x="375.3" y="277.9">8</text>
</g>
<g font-size="3.6" fill="#c90d0c">
<text x="360.6" y="263.3">mainboard</text>
<text x="360.4" y="273.6">Sheet:</text>
<text x="374" y="273.5">1/1</text>
</g>
<g font-size="3.2" fill="#c90d0c">
<text x="360.6" y="268.4">09-08-2021</text>
<text x="378" y="268.4">21:15</text>
</g>
<g font-size="2.5" fill="#808080">
<text x="50.8" y="35.8">R8</text>
<text x="78.3" y="35.6">HARD_SYNC</text>
<text x="123.2" y="34.1">IC2D</text>
<text x="181.6" y="34.8" transform="rotate(-90 181.6 34.8)">+12V</text>
<text x="293.3" y="31.6">IC4B</text>
<text x="50.8" y="40.6">2k</text>
<text x="99.1" y="38.3">R23</text>
<text x="27.2" y="45.8">FREQ_SET</text>
<text x="54.6" y="44.2">TL074P</text>
<text x="82.5" y="47.5">+12V</text>
<text x="99.1" y="43.1">39k</text>
<text x="123.2" y="42.4">TL074P</text>
<text x="175" y="43.6" transform="rotate(-90 175 43.6)">R14</text>
<text x="190.3" y="43.6" transform="rotate(-90 190.3 43.6)">R15</text>
<text x="213.3" y="43.4">R21</text>
<text x="57.1" y="52.4">IC2A</text>
<text x="92.7" y="50">-12V</text>
<text x="109" y="51.3" transform="rotate(-90 109 51.3)">R24</text>
<text x="113.8" y="51.3" transform="rotate(-90 113.8 51.3)">5.6k</text>
<text x="179.8" y="48.7" transform="rotate(-90 179.8 48.7)">10k</text>
<text x="195.1" y="48.7" transform="rotate(-90 195.1 48.7)">10k</text>
<text x="213.3" y="48.2">10k</text>
<text x="219.7" y="51.8">TL074P</text>
<text x="293.3" y="52.5">4013N</text>
<text x="41.9" y="57.6">GND</text>
<text x="82.5" y="55.1">2N3904</text>
<text x="82.5" y="57.6">Q1</text>
<text x="236.4" y="56">SINE_OUT</text>
<text x="283.2" y="55.1">GND</text>
<text x="337.8" y="58.7">R30</text>
<text x="59.7" y="62.7" transform="rotate(-90 59.7 62.7)">100R</text>
<text x="62.2" y="62.7" transform="rotate(-90 62.2 62.7)">CV_SCALE</text>
<text x="107.9" y="60.2">GND</text>
<text x="179.1" y="65.2" transform="rotate(-90 179.1 65.2)">2N3904</text>
<text x="181.6" y="65.2" transform="rotate(-90 181.6 65.2)">Q3</text>
<text x="219.7" y="60">IC2C</text>
<text x="293.3" y="64.6">IC4A</text>
<text x="337.8" y="63.5">2.2m</text>
<text x="90.2" y="69.5">2N3906</text>
<text x="90.2" y="67">Q2</text>
<text x="142.7" y="66.1">INT_TRI</text>
<text x="159.7" y="70.8">100k</text>
<text x="180.3" y="71.4">R16</text>
<text x="189.2" y="66.4" transform="rotate(-90 189.2 66.4)">2N3904</text>
<text x="191.7" y="66" transform="rotate(-90 191.7 66)">Q4</text>
<text x="205.5" y="69" transform="rotate(-90 205.5 69)">R20</text>
<text x="210.3" y="69" transform="rotate(-90 210.3 69)">10k</text>
<text x="320" y="71.1">2.2k</text>
<text x="320" y="66.3">R29</text>
<text x="344.1" y="67.1">IC6B</text>
<text x="355.6" y="68.8">R31</text>
<text x="371.1" y="71.2">SUB_SQR_OUT</text>
<text x="65.8" y="74.1" transform="rotate(-90 65.8 74.1)">R4</text>
<text x="70.6" y="74.1" transform="rotate(-90 70.6 74.1)">390R</text>
<text x="78.5" y="74.1" transform="rotate(-90 78.5 74.1)">R7</text>
<text x="83.3" y="74.1" transform="rotate(-90 83.3 74.1)">100k</text>
<text x="85.1" y="77.9">GND</text>
<text x="148.7" y="73">SINE_ROUND</text>
<text x="167.4" y="76.7" transform="rotate(-90 167.4 76.7)">R13</text>
<text x="172.2" y="76.7" transform="rotate(-90 172.2 76.7)">2.2k</text>
<text x="180.3" y="73.6">390R</text>
<text x="197.9" y="76.7" transform="rotate(-90 197.9 76.7)">R19</text>
<text x="202.7" y="76.7" transform="rotate(-90 202.7 76.7)">2.2k</text>
<text x="204.4" y="77.9">GND</text>
<text x="344.1" y="75.4">TL072P</text>
<text x="355.6" y="73.6">3k</text>
<text x="64.8" y="83">GND</text>
<text x="82.5" y="83">-12V</text>
<text x="177.8" y="79.6">SINE_SYM</text>
<text x="335.2" y="81.5">R33</text>
<text x="346.7" y="83" transform="rotate(-90 346.7 83)">+12V</text>
<text x="365.5" y="81.7" transform="rotate(-90 365.5 81.7)">R32</text>
<text x="370.3" y="81.7" transform="rotate(-90 370.3 81.7)">3k</text>
<text x="166.4" y="85.5">GND</text>
<text x="177.8" y="86.8">50k</text>
<text x="196.8" y="85.5">GND</text>
<text x="274.1" y="86.8" transform="rotate(-90 274.1 86.8)">R28</text>
<text x="278.9" y="86.8" transform="rotate(-90 278.9 86.8)">10k</text>
<text x="280.6" y="88.1">GND</text>
<text x="293.3" y="85.5">4013N</text>
<text x="335.2" y="86.3">10k</text>
<text x="76.8" y="92.2" transform="rotate(-90 76.8 92.2)">C2</text>
<text x="79.1" y="92.2" transform="rotate(-90 79.1 92.2)">4.7uF</text>
<text x="132.9" y="90.6" transform="rotate(-90 132.9 90.6)">D2</text>
<text x="135.6" y="90.6" transform="rotate(-90 135.6 90.6)">1N914</text>
<text x="182.6" y="95.9" transform="rotate(-90 182.6 95.9)">18k</text>
<text x="273" y="95.7">GND</text>
<text x="329.9" y="94.4" transform="rotate(-90 329.9 94.4)">R34</text>
<text x="334.7" y="94.4" transform="rotate(-90 334.7 94.4)">10k</text>
<text x="364.4" y="90.6">GND</text>
<text x="64.8" y="100.8" transform="rotate(-90 64.8 100.8)">-12V</text>
<text x="78.1" y="98.9">IC1</text>
<text x="105.4" y="100.8">GND</text>
<text x="187.4" y="96.5" transform="rotate(-90 187.4 96.5)">R18</text>
<text x="288.5" y="100.3">1N914</text>
<text x="40.6" y="106.8">RAW_SQR</text>
<text x="125.3" y="107.6">T1</text>
<text x="292.7" y="103">D1</text>
<text x="309.8" y="106.9">R35</text>
<text x="328.9" y="103.3">GND</text>
<text x="57.2" y="109.3">RAW_TRI</text>
<text x="78.1" y="112.2">566</text>
<text x="101.8" y="110.6">C1</text>
<text x="114.5" y="113.1">.047uF</text>
<text x="114.5" y="108">C3</text>
<text x="138.4" y="108.4" transform="rotate(-90 138.4 108.4)">R22</text>
<text x="141" y="108.4" transform="rotate(-90 141 108.4)">39k</text>
<text x="181.6" y="108.4" transform="rotate(-90 181.6 108.4)">-12V</text>
<text x="295.1" y="111.7">R40</text>
<text x="309.8" y="111.7">2.2m</text>
<text x="101.8" y="115.6">.001uF</text>
<text x="274.2" y="116.9">RAW_SQR</text>
<text x="295" y="114.5">2.2k</text>
<text x="316.2" y="115.4">IC6A</text>
<text x="327.6" y="117.1">R36</text>
<text x="343.1" y="119.5">SQR_OUT</text>
<text x="115.6" y="121.1">-12V</text>
<text x="138.4" y="123.6" transform="rotate(-90 138.4 123.6)">R11</text>
<text x="141" y="123.6" transform="rotate(-90 141 123.6)">22k</text>
<text x="195.6" y="125.3">RAMP_TRIM</text>
<text x="295.1" y="124.4">R39</text>
<text x="316.2" y="123.6">TL072P</text>
<text x="327.6" y="121.9">3k</text>
<text x="90.2" y="131.3" transform="rotate(-90 90.2 131.3)">R2</text>
<text x="90.2" y="126.2" transform="rotate(-90 90.2 126.2)">1.5k</text>
<text x="105.4" y="131.3" transform="rotate(-90 105.4 131.3)">R3</text>
<text x="105.4" y="126.2" transform="rotate(-90 105.4 126.2)">10k</text>
<text x="120.6" y="131.3">GND</text>
<text x="130.8" y="131.3">GND</text>
<text x="189.2" y="131.3" transform="rotate(-90 189.2 131.3)">+12V</text>
<text x="285.7" y="128.7" transform="rotate(-90 285.7 128.7)">-12V</text>
<text x="295.7" y="127.2">10k</text>
<text x="337.6" y="130" transform="rotate(-90 337.6 130)">R37</text>
<text x="342.4" y="130" transform="rotate(-90 342.4 130)">3k</text>
<text x="306.8" y="132.5" transform="rotate(-90 306.8 132.5)">10k</text>
<text x="309.6" y="132.5" transform="rotate(-90 309.6 132.5)">R38</text>
<text x="90.2" y="138.9">GND</text>
<text x="102.9" y="138.9">-12V</text>
<text x="204.4" y="138.9" transform="rotate(-90 204.4 138.9)">-12V</text>
<text x="301" y="141.4">GND</text>
<text x="336.5" y="138.9">GND</text>
<text x="197.9" y="147.8" transform="rotate(-90 197.9 147.8)">R5</text>
<text x="202.7" y="147.8" transform="rotate(-90 202.7 147.8)">1M</text>
<text x="124.4" y="154.9">100k</text>
<text x="124.4" y="150.1">R10</text>
<text x="210.8" y="154.9">56k</text>
<text x="210.8" y="150.1">R41</text>
<text x="259.1" y="154.9">10k</text>
<text x="259.1" y="150.1">R46</text>
<text x="80" y="160.1">RAW_TRI</text>
<text x="97.4" y="157.7" transform="rotate(-90 97.4 157.7)">C4</text>
<text x="102.5" y="157.7" transform="rotate(-90 102.5 157.7)">.22uF</text>
<text x="106.7" y="157.7">R9</text>
<text x="130.8" y="158.4">TL074P</text>
<text x="187.9" y="160.2">R43</text>
<text x="217.1" y="161">TL072P</text>
<text x="241.3" y="157.4">10k</text>
<text x="241.3" y="160.2">R44</text>
<text x="265.4" y="161">TL072P</text>
<text x="106.7" y="162.5">24k</text>
<text x="130.8" y="166.7">IC2B</text>
<text x="145" y="162.6">INT_TRI</text>
<text x="173.2" y="162.6">INT_TRI</text>
<text x="187.9" y="165">100k</text>
<text x="282.2" y="165.2">SAW_OUT</text>
<text x="115.6" y="171.9">GND</text>
<text x="217.1" y="169.2">IC5A</text>
<text x="241.3" y="170.1">10k</text>
<text x="241.3" y="172.9">R45</text>
<text x="265.4" y="169.2">IC5B</text>
<text x="34.3" y="179.5" transform="rotate(-90 34.3 179.5)">+12V</text>
<text x="45.7" y="178.7">PWR</text>
<text x="62.2" y="179.5" transform="rotate(-90 62.2 179.5)">+12V</text>
<text x="201.9" y="174.4">GND</text>
<text x="233.7" y="178">R48</text>
<text x="255.2" y="179.5">Q5</text>
<text x="197.9" y="183.3" transform="rotate(-90 197.9 183.3)">R42</text>
<text x="202.7" y="183.3" transform="rotate(-90 202.7 183.3)">300k</text>
<text x="216.3" y="180.4">SQR_OUT</text>
<text x="233.7" y="182.8">33k</text>
<text x="255.2" y="182.1">BF245</text>
<text x="30.2" y="191.3">10uf</text>
<text x="30.2" y="186.5">C19</text>
<text x="34.3" y="197.3">GND</text>
<text x="196.8" y="192.2" transform="rotate(-90 196.8 192.2)">-12V</text>
<text x="250.2" y="192.2">GND</text>
<text x="26.7" y="199.8">GND</text>
<text x="43.6" y="202.5">10uf</text>
<text x="62.2" y="199.8">GND</text>
<text x="39.4" y="204.9" transform="rotate(-90 39.4 204.9)">-12V</text>
<text x="43.9" y="207.3">C12</text>
<text x="57.1" y="204.9" transform="rotate(-90 57.1 204.9)">-12V</text>
<text x="250.2" y="210">GND</text>
<text x="264.1" y="206.8">JP1</text>
<text x="47" y="215.1">GND</text>
<text x="110.5" y="212.5" transform="rotate(-90 110.5 212.5)">+12V</text>
<text x="128.3" y="212.5" transform="rotate(-90 128.3 212.5)">+12V</text>
<text x="143.5" y="212.5" transform="rotate(-90 143.5 212.5)">+12V</text>
<text x="158.7" y="212.5" transform="rotate(-90 158.7 212.5)">+12V</text>
<text x="231.6" y="213.4">INT_TRI</text>
<text x="246.3" y="216">SINE_OUT</text>
<text x="121.7" y="221.8">4.7uF</text>
<text x="121.7" y="217">C5</text>
<text x="137.4" y="217.2">.1uF</text>
<text x="152.6" y="217.2">.1uF</text>
<text x="167.9" y="217.2">.1uF</text>
<text x="228.8" y="218.5">SAW_OUT</text>
<text x="246.7" y="221">SQR_OUT</text>
<text x="111.7" y="223.3">IC4P</text>
<text x="137.4" y="222.3">C8</text>
<text x="152.6" y="222.3">C11</text>
<text x="167.9" y="222.3">C15</text>
<text x="222.4" y="223.6">SUB_SQR_OUT</text>
<text x="118.1" y="230.3">GND</text>
<text x="133.3" y="230.3">GND</text>
<text x="148.6" y="230.3">GND</text>
<text x="163.8" y="230.3">GND</text>
<text x="257.8" y="232.8" transform="rotate(-90 257.8 232.8)">+12V</text>
<text x="264.1" y="229.7">JP2</text>
<text x="110.5" y="237.9">GND</text>
<text x="137.4" y="237.5">.1uF</text>
<text x="152.6" y="237.5">.1uF</text>
<text x="167.9" y="237.5">.1uF</text>
<text x="218" y="238.8">HARD_SYNC</text>
<text x="238" y="236.3">FREQ_SET</text>
<text x="128.3" y="240.5" transform="rotate(-90 128.3 240.5)">-12V</text>
<text x="137.4" y="242.6">C9</text>
<text x="143.5" y="240.5" transform="rotate(-90 143.5 240.5)">-12V</text>
<text x="152.6" y="242.6">C10</text>
<text x="158.7" y="240.5" transform="rotate(-90 158.7 240.5)">-12V</text>
<text x="167.9" y="242.6">C14</text>
<text x="133.3" y="250.6">GND</text>
<text x="148.6" y="250.6">GND</text>
<text x="163.8" y="250.6">GND</text>
<text x="252.7" y="253.2" transform="rotate(-90 252.7 253.2)">-12V</text>
<text x="257.8" y="253.2">GND</text>
</g>
<g font-size="2.1" fill="#808080">
<text x="112.8" y="34.4">12</text>
<text x="289.8" y="34.4">8</text>
<text x="295.7" y="35.5">S</text>
<text x="304.6" y="35.5">Q</text>
<text x="310.9" y="34.4">13</text>
<text x="112.8" y="39.5">13</text>
<text x="126.1" y="36.9">14</text>
<text x="289.8" y="39.5">9</text>
<text x="295.7" y="40.6">D</text>
<text x="48" y="44.6">2</text>
<text x="60" y="47.1">1</text>
<text x="288.6" y="47.1">10</text>
<text x="288.8" y="42">11</text>
<text x="295.7" y="43.1">CLK</text>
<text x="310.9" y="47.1">12</text>
<text x="48" y="49.6">3</text>
<text x="210.5" y="52.2">9</text>
<text x="295.7" y="48.2">R</text>
<text x="304.6" y="48.2">Q</text>
<text x="66.9" y="54.7" transform="rotate(-90 66.9 54.7)">E</text>
<text x="70.2" y="57.3">S</text>
<text x="209.3" y="57.3">10</text>
<text x="222.6" y="54.7">8</text>
<text x="66.9" y="61.9" transform="rotate(-90 66.9 61.9)">A</text>
<text x="157" y="64.9">E</text>
<text x="160.9" y="62.3" transform="rotate(-90 160.9 62.3)">S</text>
<text x="164.2" y="64.9">A</text>
<text x="289.8" y="67.4">6</text>
<text x="295.7" y="68.5">S</text>
<text x="304.6" y="68.5">Q</text>
<text x="310.9" y="67.4">1</text>
<text x="335" y="67.4">5</text>
<text x="347" y="70">7</text>
<text x="289.8" y="75">3</text>
<text x="289.8" y="72.5">5</text>
<text x="295.7" y="76.2">CLK</text>
<text x="295.7" y="73.6">D</text>
<text x="335" y="72.5">6</text>
<text x="179.8" y="82.7">A</text>
<text x="187" y="82.7">E</text>
<text x="289.8" y="80.1">4</text>
<text x="295.7" y="81.2">R</text>
<text x="304.6" y="81.2">Q</text>
<text x="310.9" y="80.1">2</text>
<text x="183.8" y="87.3" transform="rotate(-90 183.8 87.3)">S</text>
<text x="75.9" y="100.4">1</text>
<text x="88" y="100.4">8</text>
<text x="75.9" y="103">2</text>
<text x="75.9" y="105.5">3</text>
<text x="88" y="105.5">6</text>
<text x="88" y="103">7</text>
<text x="75.9" y="108">4</text>
<text x="88" y="108">5</text>
<text x="307" y="115.7">3</text>
<text x="319.1" y="118.2">1</text>
<text x="307" y="120.7">2</text>
<text x="195.1" y="130.9">A</text>
<text x="202.3" y="130.9">E</text>
<text x="199" y="135.6" transform="rotate(-90 199 135.6)">S</text>
<text x="121.6" y="158.8">6</text>
<text x="133.7" y="161.4">7</text>
<text x="208" y="161.4">2</text>
<text x="256.2" y="161.4">6</text>
<text x="121.6" y="163.9">5</text>
<text x="208" y="166.5">3</text>
<text x="220" y="163.9">1</text>
<text x="256.2" y="166.5">5</text>
<text x="268.3" y="163.9">7</text>
<text x="42.3" y="181.7">10</text>
<text x="43.5" y="184.2">8</text>
<text x="54.4" y="184.2">7</text>
<text x="54.4" y="181.7">9</text>
<text x="43.5" y="191.9">2</text>
<text x="43.5" y="189.3">4</text>
<text x="43.5" y="186.8">6</text>
<text x="54.4" y="191.9">1</text>
<text x="54.4" y="189.3">3</text>
<text x="54.4" y="186.8">5</text>
<text x="267" y="209.6">1</text>
<text x="267" y="212.2">2</text>
<text x="267" y="214.7">3</text>
<text x="112.7" y="217.8" transform="rotate(-90 112.7 217.8)">14</text>
<text x="130.4" y="217.8" transform="rotate(-90 130.4 217.8)">4</text>
<text x="145.7" y="217.8" transform="rotate(-90 145.7 217.8)">8</text>
<text x="160.9" y="217.8" transform="rotate(-90 160.9 217.8)">8</text>
<text x="267" y="217.2">4</text>
<text x="267" y="219.8">5</text>
<text x="267" y="222.3">6</text>
<text x="112.7" y="228.7" transform="rotate(-90 112.7 228.7)">7</text>
<text x="130.4" y="229.8" transform="rotate(-90 130.4 229.8)">11</text>
<text x="145.7" y="228.7" transform="rotate(-90 145.7 228.7)">4</text>
<text x="160.9" y="228.7" transform="rotate(-90 160.9 228.7)">4</text>
<text x="267" y="232.5">1</text>
<text x="267" y="235">2</text>
<text x="267" y="237.6">3</text>
<text x="267" y="240.1">4</text>
<text x="267" y="242.6">5</text>
</g>
<g font-size="1.8" fill="#808080">
<text x="114.9" y="220.1" transform="rotate(-90 114.9 220.1)">VDD</text>
<text x="114.9" y="228.5" transform="rotate(-90 114.9 228.5)">VSS</text>
</g>
</svg>
